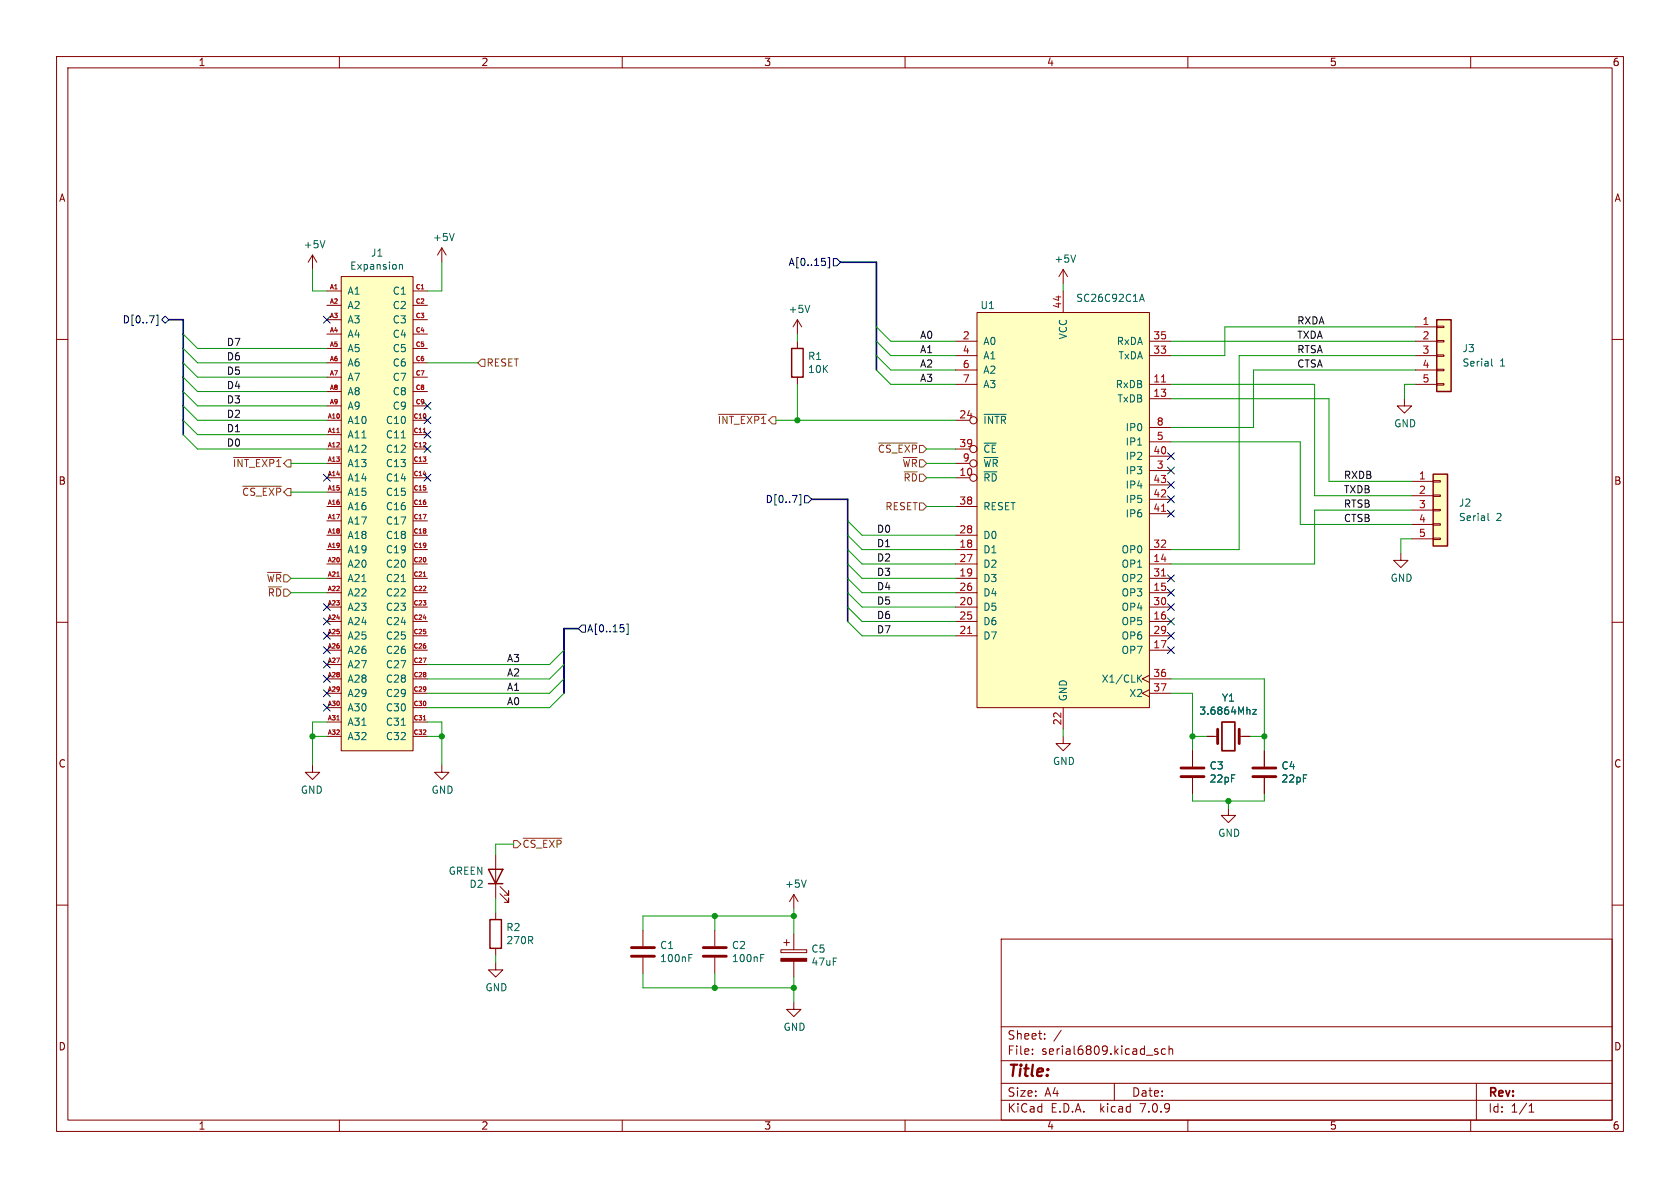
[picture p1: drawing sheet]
<svg xmlns="http://www.w3.org/2000/svg" width="297mm" height="210mm" viewBox="0 0 297 210" stroke-linecap="round" stroke-linejoin="round" font-family="sans-serif">
<g fill="none" stroke="#840000" stroke-width=".18">
<path d="M10 10h277v190h-277zM12 12h273v186h-273zM60 10v2M110 10v2M160 10v2M210 10v2M260 10v2M10 60h2M55.2 45.1l-.7 1.3M55.2 45.1v2.5M55.2 45.1l.8 1.3M57.8 51.4h2.5"/>
<path d="M57.8 54h2.5M57.8 56.5h2.5M57.8 59.1h2.5M60.3 48.9h12.7v83.8h-12.7zM73 51.4h2.6M73 54h2.6M73 56.5h2.6M73 59.1h2.6M78.1 43.8l-.8 1.3M78.1 43.8v2.6M78.1 43.8l.8 1.3M141 56.5v2.6"/>
<path d="M141 56.5l-.8 1.3M141 56.5l.7 1.3M172.7 55.2h30.5v69.9h-30.5zM188 47.6l-.8 1.3M188 47.6v2.6M188 51.4v3.8M188 47.6l.7 1.3M250.2 57.8h3.8M254 57.7h1.3v.2h-1.3zM285 60h2M57.8 74.3h2.5M57.8 76.8h2.5"/>
<path d="M57.8 79.4h2.5M57.8 61.6h2.5M57.8 64.1h2.5M57.8 66.7h2.5M57.8 69.2h2.5M57.8 71.8h2.5M73 74.3h2.6M73 76.8h2.6M73 79.4h2.6M73 61.6h2.6M73 64.1h2.6M73 66.7h2.6"/>
<path d="M73 69.2h2.6M73 71.8h2.6M141 60.3v1.3M141 66.7v1.2M168.9 74.3h2.5M168.9 79.4h2.5M168.9 60.3h3.8M168.9 62.9h3.8M168.9 65.4h3.8M168.9 67.9h3.8M203.2 60.3h3.8M203.2 62.9h3.8"/>
<path d="M203.2 67.9h3.8M203.2 70.5h3.8M203.2 78.1h3.8M203.2 75.6h3.8M248.3 70.5v1.3h1.3l-1.3 1.2-1.3-1.2h1.3M250.2 60.3h3.8M250.2 62.9h3.8M250.2 65.4h3.8M250.2 67.9h3.8M254 67.8h1.3v.3h-1.3zM254 65.3h1.3v.2h-1.3zM254 62.7h1.3v.3h-1.3z"/>
<path d="M254 60.2h1.3v.3h-1.3zM57.8 81.9h2.5M57.8 84.5h2.5M57.8 87h2.5M57.8 89.5h2.5M57.8 92.1h2.5M57.8 94.6h2.5M57.8 97.2h2.5M57.8 99.7h2.5M73 81.9h2.6M73 84.5h2.6M73 87h2.6"/>
<path d="M73 89.5h2.6M73 92.1h2.6M73 94.6h2.6M73 97.2h2.6M73 99.7h2.6M168.9 81.9h2.5M168.9 84.5h2.5M168.9 89.5h3.8M168.9 94.6h3.8M168.9 97.2h3.8M168.9 99.7h3.8M203.2 97.2h3.8"/>
<path d="M203.2 99.7h3.8M203.2 83.2h3.8M203.2 80.6h3.8M203.2 90.8h3.8M203.2 88.3h3.8M203.2 85.7h3.8M247.6 97.8v1.3h1.3l-1.3 1.2-1.2-1.2h1.2M249.6 85.1h3.8M249.6 87.6h3.8M249.6 90.2h3.8M249.6 92.7h3.8M249.6 95.3h3.8"/>
<path d="M253.4 95.1h1.2v.3h-1.2zM253.4 92.6h1.2v.2h-1.2zM253.4 90h1.2v.3h-1.2zM253.4 87.5h1.2v.3h-1.2zM253.4 85h1.2v.2h-1.2zM10 110h2M57.8 102.2h2.5M57.8 104.8h2.5M57.8 107.3h2.5M57.8 109.9h2.5M57.8 112.4h2.5M57.8 114.9h2.5"/>
<path d="M57.8 117.5h2.5M73 102.2h2.6M73 104.8h2.6M73 107.3h2.6M73 109.9h2.6M73 112.4h2.6M73 114.9h2.6M73 117.5h2.6M168.9 102.2h3.8M168.9 104.8h3.8M168.9 107.3h3.8M168.9 109.9h3.8"/>
<path d="M168.9 112.4h3.8M203.2 119.4l-1.3 .6 1.3 .7M203.2 102.2h3.8M203.2 104.8h3.8M203.2 107.3h3.8M203.2 109.9h3.8M203.2 112.4h3.8M203.2 114.9h3.8M285 110h2M55.2 135.3v1.2h-1.2l1.2 1.3 1.3-1.3h-1.3M57.8 120h2.5M57.8 122.6h2.5"/>
<path d="M57.8 125.1h2.5M57.8 127.6h2.5M57.8 130.2h2.5M73 120h2.6M73 122.6h2.6M73 125.1h2.6M73 127.6h2.6M73 130.2h2.6M78.1 135.3v1.2h1.3l-1.3 1.3-1.3-1.3h1.3M188 130.2v1.2h1.2l-1.2 1.3-1.3-1.3h1.3M188 125.1v3.8M203.2 121.9l-1.3 .7 1.3 .6"/>
<path d="M203.2 120h3.8M203.2 122.6h3.8M210.8 132.7v2.8M210.8 137.5v2.8M213.4 130.2h1.9M219.1 130.2h1.9M223.5 132.7v2.8M223.5 137.5v2.8M10 160h2M87.6 151.1v7.7M88.4 158l1.5 1.5v-.7v.7h-.7M88.4 156.7l1.5 1.5v-.7v.7h-.7"/>
<path d="M140.3 158.1v2.6M140.3 158.1l-.7 1.3M140.3 158.1l.8 1.3M217.2 142.9v1.2h1.2l-1.2 1.3-1.3-1.3h1.3M285 160h2M87.6 170.2v1.3h1.3l-1.3 1.2-1.2-1.2h1.2M87.6 161.3v1.3M87.6 167.6v1.3M113.7 164.5v2.8M113.7 169.3v2.8M126.4 164.5v2.8M126.4 169.3v2.8"/>
<path d="M138 167.9h4.6v.5h-4.6zM138.6 166.6h1M139.1 166.1v1M140.3 177.2v1.2h1.3l-1.3 1.3-1.2-1.3h1.2M140.3 165.1v2.8M140.3 169.9v2.8M177 166h108v32h-108zM60 198v2M110 198v2M160 198v2M177 194.5h108M177 191.5h108"/>
<path d="M177 187.5h108M177 181.5h108M182.5 186.3v.1M182.5 185.5v.1M184.7 183.6v.1M184.7 182.8v.1M187.6 182.1l-1.3 2M197 191.5v3M204.2 185.8l.5 .2v.2l-.2 .2-.4-.1M204.2 185.5h.5M206 185.5l-.4-.1-.3 .3v.4l.2 .2h.5M206.7 185.5l.2-.1 .3 .1 .1 .9"/>
<path d="M206.7 184.9v1.5M210 198v2M260 198v2M261 191.5v6.5M270.3 196.6h.9M270.3 195.5l.4-.4v1.5"/>
<circle cx="172.1" cy="79.4" r=".63"/>
<circle cx="172.1" cy="74.3" r=".63"/>
<circle cx="172.1" cy="81.9" r=".63"/>
<circle cx="172.1" cy="84.5" r=".63"/>
</g>
<path d="M254 56.5h2.5v12.7h-2.5zM140 61.6h2v5.1h-2zM253.4 83.8h2.5v12.7h-2.5zM86.4 153.7h2.5l-1.3 2.5zM86.4 156.2h2.5M86.6 162.6h2v5h-2z" fill="none" stroke="#840000" stroke-width=".25"/>
<path d="M208.8 137.3h4.1M208.8 135.8h4.1M215.3 128.9v2.5M219.1 128.9v2.5M221.5 137.3h4.1M221.5 135.8h4.1M111.6 169h4.1M111.6 167.5h4.1M124.3 169h4.1M124.3 167.5h4.1" fill="none" stroke="#840000" stroke-width=".51"/>
<g fill="none" stroke="#006464" stroke-width=".18">
<path d="M57.4 42.5l-.4 1.3M70.6 46.7v.9M70.6 46.9l.2-.2 .3 .1 .1 .8M80.3 41.3l-.4 1.2M143.2 54l-.5 1.2M190.2 45.1l-.5 1.3M201.5 53.3l.4-1.3 .4 1.3M201.6 52.9h.6M70.9 77.4h.8M174 73.3h3.9M201.1 78.7h.7M263.7 63.4v1.1l.2 .2"/>
<path d="M263.1 90.7v1.1l.1 .2M70.9 102.8h.8M201.3 119.9l.5 .7M201.8 119.3l-.7 .8M70.9 128.2h.8M221.5 125.4h.6l-.6 .9h.6M142.5 155.6l-.4 1.2M121.8 169.3h.4M121.8 168.7h.6M134.5 169.3h.4M134.5 168.7h.6"/>
</g>
<g fill="#ffffc2" stroke="#ffffc2" stroke-width=".18">
<path d="M60.3 48.9h12.7v83.8h-12.7z"/>
<path d="M254 56.5h2.5v12.7h-2.5z"/>
<path d="M172.7 55.2h30.5v69.9h-30.5z"/>
<path d="M253.4 83.8h2.5v12.7h-2.5z"/>
</g>
<path d="M59.5 76.5h.5M74.8 76.5h.5M205.3 67.5h.8M205.3 90.4h.8M59.5 101.9h.5M74.8 101.9h.5M171.1 112h.7M205.3 101.8h.8M59.5 127.3h.5M74.8 127.3h.5" fill="none" stroke="#a90000" stroke-width=".18"/>
<path d="M216 127.6h2.3v5.1h-2.3z" fill="none" stroke="#840000" stroke-width=".3"/>
<path d="M138 169.4h4.6v.5h-4.6z" fill="#840000" stroke="#840000" stroke-width=".18"/>
<path d="M84.5 64.1l.6-.6h.6v1.3h-.6zM127 73.3h8.5M155.3 78.3h6.8M41.3 80.9h8.4M42.9 86h6.8M162.6 88.9h.6l.6 .6-.6 .7h-.6zM47.3 101.2h2.4M90.8 148.6h.6l.7 .6-.7 .7h-.6zM92.5 148.2h6.8" fill="none" stroke="#725600" stroke-width=".18"/>
<g fill="none" stroke="#000084" stroke-width=".18">
<path d="M27.6 55.7h.3v1.8h-.3M28.6 56.5l.6-.6 .6 .6-.6 .7zM57.2 55.9l1.2 1.2M58.4 55.9l-1.2 1.2M145.9 46.3v.5M146.4 45.5h.3v1.9h-.3M147.3 45.7h.7l.6 .7-.6 .6h-.7zM75 71.1l1.2 1.3M75 78.8l1.2 1.2M75 73.7l1.2 1.2M75 76.2l1.2 1.2M76.2 71.1l-1.2 1.3"/>
<path d="M76.2 78.8l-1.2 1.2M76.2 73.7l-1.2 1.2M76.2 76.2l-1.2 1.2M57.2 83.8l1.2 1.3M58.4 83.8l-1.2 1.3M75 83.8l1.2 1.3M76.2 83.8l-1.2 1.3M141.3 87.5h.3v1.8h-.3M142.2 87.6h.7l.6 .7-.6 .6h-.7zM206.4 85.1l1.2 1.2M206.4 82.6l1.2 1.2M206.4 80l1.2 1.3"/>
<path d="M206.4 90.2l1.2 1.2M206.4 87.7l1.2 1.2M207.6 85.1l-1.2 1.2M207.6 82.6l-1.2 1.2M207.6 80l-1.2 1.3M207.6 90.2l-1.2 1.2M207.6 87.7l-1.2 1.2M57.2 106.7l1.2 1.2M57.2 119.4l1.2 1.2M57.2 114.3l1.2 1.2M57.2 116.9l1.2 1.2M57.2 111.8l1.2 1.2"/>
<path d="M57.2 109.2l1.2 1.3M58.4 106.7l-1.2 1.2M58.4 119.4l-1.2 1.2M58.4 114.3l-1.2 1.2M58.4 116.9l-1.2 1.2M58.4 111.8l-1.2 1.2M58.4 109.2l-1.2 1.3M102.9 110.5h.6v1.3h-.6l-.7-.7zM110.3 111v.6M110.8 110.3h.3v1.8h-.3M206.4 106.7l1.2 1.2M206.4 101.6l1.2 1.2"/>
<path d="M206.4 114.3l1.2 1.2M206.4 109.2l1.2 1.3M206.4 111.8l1.2 1.2M206.4 104.2l1.2 1.2M207.6 106.7l-1.2 1.2M207.6 101.6l-1.2 1.2M207.6 114.3l-1.2 1.2M207.6 109.2l-1.2 1.3M207.6 111.8l-1.2 1.2M207.6 104.2l-1.2 1.2M57.2 124.5l1.2 1.2M57.2 121.9l1.2 1.3"/>
<path d="M58.4 124.5l-1.2 1.2M58.4 121.9l-1.2 1.3"/>
</g>
<path d="M29.8 56.5h2.6v20.3M148.6 46.4h6.3v19M143.5 88.3h6.4v21.6M102.2 111.1h-2.5v11.5" fill="none" stroke="#000084" stroke-width=".3"/>
<g fill="none" stroke="#009600" stroke-width=".18">
<path d="M32.4 59.1l2.5 2.5h22.9M55.2 47.6v3.8h2.6M78.1 46.4v5h-2.5M141 59.1v1.2M154.9 57.8l2.6 2.5h11.4M188 50.2v1.2M250.2 57.8h-33.7v5.1h-9.5M32.4 61.6l2.5 2.5h22.9M32.4 64.1l2.5 2.6h22.9M32.4 76.8l2.5 2.6h22.9M32.4 69.2l2.5 2.6h22.9M32.4 66.7l2.5 2.5h22.9"/>
<path d="M32.4 74.3l2.5 2.5h22.9M32.4 71.8l2.5 2.5h22.9M75.6 64.1h8.9M137.2 74.3h31.7M141 67.9v6.4M154.9 62.9l2.6 2.5h11.4M154.9 65.4l2.6 2.5h11.4M154.9 60.3l2.6 2.6h11.4M163.8 79.4h5.1M207 78.1h22.9v14.6h19.7M207 67.9h25.4v19.7h17.2M207 70.5h27.9v14.6h14.7"/>
<path d="M207 60.3h43.2M250.2 65.4h-28.6v10.2h-14.6M250.2 67.9h-1.9v2.6M250.2 62.9h-31.1v34.3h-12.1M51.4 81.9h6.4M51.4 87h6.4M149.9 99.7l2.5 2.5h16.5M149.9 92.1l2.5 2.5h16.5M149.9 94.6l2.5 2.6h16.5M149.9 97.2l2.5 2.5h16.5M163.8 81.9h5.1M163.8 84.5h5.1"/>
<path d="M163.8 89.5h5.1M249.6 90.2h-17.2v9.5h-25.4M249.6 95.3h-2v2.5M51.4 104.8h6.4M51.4 102.2h6.4M99.7 117.5l-2.5 2.5h-21.6M99.7 114.9l-2.5 2.6h-21.6M149.9 102.2l2.5 2.6h16.5M149.9 109.9l2.5 2.5h16.5M149.9 104.8l2.5 2.5h16.5M149.9 107.3l2.5 2.6h16.5M55.2 130.2h2.6"/>
<path d="M57.8 127.6h-2.6v7.7M75.6 127.6h2.5v7.7M75.6 130.2h2.5M99.7 122.6l-2.5 2.5h-21.6M99.7 120l-2.5 2.6h-21.6M188 128.9v1.3M207 120h16.5v12.7M207 122.6h3.8v10.1M210.8 130.2h2.6M221 130.2h2.5M87.6 158.8v2.5M90.8 149.2h-3.2v1.9"/>
<path d="M210.8 140.3v1.3h12.7v-1.3M217.2 141.6v1.3M87.6 168.9v1.3M113.7 172.1v2.5h26.6M126.4 161.9v2.6M126.4 172.1v2.5M140.3 161.9h-26.6v2.6M140.3 160.7v4.4M140.3 172.7v4.5"/>
</g>
<g fill="#009600" stroke="#009600" stroke-width=".18">
<circle cx="126.4" cy="161.9" r=".46"/>
<circle cx="140.3" cy="174.6" r=".46"/>
<circle cx="140.3" cy="161.9" r=".46"/>
<circle cx="126.4" cy="174.6" r=".46"/>
<circle cx="55.2" cy="130.2" r=".46"/>
<circle cx="78.1" cy="130.2" r=".46"/>
<circle cx="141" cy="74.3" r=".46"/>
<circle cx="217.2" cy="141.6" r=".46"/>
<circle cx="210.8" cy="130.2" r=".46"/>
<circle cx="223.5" cy="130.2" r=".46"/>
</g>
<text font-size="2.8" fill="#840000" x="178" y="190.9">Title:</text>
<g font-size="2.1" fill="#840000">
<text x="178" y="184">Sheet:</text>
<text x="178" y="186.7">File:</text>
<text x="184.1" y="186.7">serial6809.kicad_sch</text>
<text x="178" y="196.9">KiCad</text>
<text x="178" y="194.1">Size:</text>
<text x="184.7" y="194.1">A4</text>
<text x="185.7" y="196.9">E.D.A.</text>
<text x="194.6" y="196.9">kicad</text>
<text x="200" y="194.1">Date:</text>
<text x="201.8" y="196.9">7.0.9</text>
<text x="263" y="194.3">Rev:</text>
<text x="263" y="196.9">Id:</text>
<text x="267.1" y="196.9">1/1</text>
</g>
<g font-size="1.8" fill="#840000">
<text x="35" y="11.9">1</text>
<text x="85" y="11.9">2</text>
<text x="135" y="11.9">3</text>
<text x="185" y="11.9">4</text>
<text x="235" y="11.9">5</text>
<text x="285" y="11.9">6</text>
<text x="10.3" y="35.9">A</text>
<text x="285.3" y="35.9">A</text>
<text x="10.3" y="85.9">B</text>
<text x="285.3" y="85.9">B</text>
<text x="10.3" y="135.9">C</text>
<text x="285.3" y="135.9">C</text>
<text x="10.3" y="185.9">D</text>
<text x="285.3" y="185.9">D</text>
<text x="35" y="199.9">1</text>
<text x="85" y="199.9">2</text>
<text x="135" y="199.9">3</text>
<text x="185" y="199.9">4</text>
<text x="235" y="199.9">5</text>
<text x="285" y="199.9">6</text>
</g>
<g font-size="1.8" fill="#006464">
<text x="53.6" y="44.1">+5V</text>
<text x="61.8" y="47.9">Expansion</text>
<text x="65.5" y="45.6">J1</text>
<text x="76.4" y="42.8">+5V</text>
<text x="186.3" y="46.6">+5V</text>
<text x="61.3" y="52.3">A1</text>
<text x="69.3" y="52.3">C1</text>
<text x="190.2" y="53.6">SC26C92C1A</text>
<text x="61.3" y="54.8">A2</text>
<text x="61.3" y="57.4">A3</text>
<text x="61.3" y="59.9">A4</text>
<text x="69.3" y="54.8">C2</text>
<text x="69.3" y="57.4">C3</text>
<text x="69.3" y="59.9">C4</text>
<text x="139.3" y="55.5">+5V</text>
<text x="173.2" y="54.8">U1</text>
<text x="61.3" y="62.5">A5</text>
<text x="61.3" y="65">A6</text>
<text x="69.3" y="62.5">C5</text>
<text x="69.3" y="65">C6</text>
<text x="142.8" y="63.8">R1</text>
<text x="173.7" y="61.2">A0</text>
<text x="173.7" y="63.7">A1</text>
<text x="188.8" y="60.1" transform="rotate(-90 188.8 60.1)">VCC</text>
<text x="197.3" y="61.2">RxDA</text>
<text x="197.6" y="63.7">TxDA</text>
<text x="258.5" y="62.5">J3</text>
<text x="258.5" y="65">Serial</text>
<text x="265.1" y="65">1</text>
<text x="61.3" y="67.5">A7</text>
<text x="61.3" y="70.1">A8</text>
<text x="69.3" y="67.5">C7</text>
<text x="69.3" y="70.1">C8</text>
<text x="142.8" y="66.1">10K</text>
<text x="173.7" y="66.3">A2</text>
<text x="173.7" y="68.8">A3</text>
<text x="197.1" y="68.8">RxDB</text>
<text x="197.4" y="71.3">TxDB</text>
<text x="61.3" y="75.2">A10</text>
<text x="61.3" y="77.7">A11</text>
<text x="61.3" y="72.6">A9</text>
<text x="68.1" y="75.2">C10</text>
<text x="68.1" y="77.7">C11</text>
<text x="69.3" y="72.6">C9</text>
<text x="173.7" y="75.2">~{INTR}</text>
<text x="198.9" y="76.4">IP0</text>
<text x="246.4" y="75.7">GND</text>
<text x="61.3" y="80.2">A12</text>
<text x="61.3" y="82.8">A13</text>
<text x="68.1" y="80.2">C12</text>
<text x="68.1" y="82.8">C13</text>
<text x="173.7" y="80.2">~{CE}</text>
<text x="173.7" y="82.8">~{WR}</text>
<text x="198.9" y="81.5">IP2</text>
<text x="198.9" y="79">IP1</text>
<text x="61.3" y="85.3">A14</text>
<text x="61.3" y="87.9">A15</text>
<text x="68.1" y="85.3">C14</text>
<text x="68.1" y="87.9">C15</text>
<text x="173.7" y="85.3">~{RD}</text>
<text x="198.9" y="84">IP3</text>
<text x="198.9" y="89.1">IP5</text>
<text x="198.9" y="86.6">IP4</text>
<text x="257.8" y="89.8">J2</text>
<text x="61.3" y="90.4">A16</text>
<text x="61.3" y="92.9">A17</text>
<text x="61.3" y="95.5">A18</text>
<text x="68.1" y="90.4">C16</text>
<text x="68.1" y="92.9">C17</text>
<text x="68.1" y="95.5">C18</text>
<text x="173.7" y="95.5">D0</text>
<text x="173.7" y="90.4">RESET</text>
<text x="198.9" y="91.7">IP6</text>
<text x="257.8" y="92.3">Serial</text>
<text x="264.5" y="92.3">2</text>
<text x="61.3" y="98">A19</text>
<text x="61.3" y="100.6">A20</text>
<text x="68.1" y="98">C19</text>
<text x="68.1" y="100.6">C20</text>
<text x="173.7" y="98">D1</text>
<text x="173.7" y="100.6">D2</text>
<text x="198.2" y="100.6">OP1</text>
<text x="198.2" y="98">OP0</text>
<text x="61.3" y="103.1">A21</text>
<text x="61.3" y="105.6">A22</text>
<text x="68.1" y="103.1">C21</text>
<text x="68.1" y="105.6">C22</text>
<text x="173.7" y="103.1">D3</text>
<text x="173.7" y="105.6">D4</text>
<text x="198.2" y="105.6">OP3</text>
<text x="198.2" y="103.1">OP2</text>
<text x="245.7" y="103">GND</text>
<text x="61.3" y="108.2">A23</text>
<text x="61.3" y="110.7">A24</text>
<text x="61.3" y="113.3">A25</text>
<text x="68.1" y="108.2">C23</text>
<text x="68.1" y="110.7">C24</text>
<text x="68.1" y="113.3">C25</text>
<text x="173.7" y="108.2">D5</text>
<text x="173.7" y="113.3">D7</text>
<text x="173.7" y="110.7">D6</text>
<text x="198.2" y="110.7">OP5</text>
<text x="198.2" y="113.3">OP6</text>
<text x="198.2" y="108.2">OP4</text>
<text x="61.3" y="115.8">A26</text>
<text x="61.3" y="118.3">A27</text>
<text x="68.1" y="115.8">C26</text>
<text x="68.1" y="118.3">C27</text>
<text x="198.2" y="115.8">OP7</text>
<text x="61.3" y="120.9">A28</text>
<text x="61.3" y="123.4">A29</text>
<text x="61.3" y="126">A30</text>
<text x="68.1" y="120.9">C28</text>
<text x="68.1" y="123.4">C29</text>
<text x="68.1" y="126">C30</text>
<text x="188.8" y="124.1" transform="rotate(-90 188.8 124.1)">GND</text>
<text x="194.7" y="120.9">X1/CLK</text>
<text x="199.6" y="123.4">X2</text>
<text x="215.9" y="124.2">Y1</text>
<text x="61.3" y="128.5">A31</text>
<text x="61.3" y="131">A32</text>
<text x="68.1" y="128.5">C31</text>
<text x="68.1" y="131">C32</text>
<text x="211.9" y="126.5">3.6864Mhz</text>
<text x="186.1" y="135.4">GND</text>
<text x="213.8" y="136.2">C3</text>
<text x="226.5" y="136.2">C4</text>
<text x="53.1" y="140.5">GND</text>
<text x="76.2" y="140.5">GND</text>
<text x="213.8" y="138.5">22pF</text>
<text x="226.5" y="138.5">22pF</text>
<text x="215.3" y="148.1">GND</text>
<text x="79.2" y="154.8">GREEN</text>
<text x="82.9" y="157.1">D2</text>
<text x="138.7" y="157.1">+5V</text>
<text x="89.4" y="164.8">R2</text>
<text x="89.4" y="167.1">270R</text>
<text x="116.6" y="168">C1</text>
<text x="129.3" y="168">C2</text>
<text x="116.6" y="170.3">100nF</text>
<text x="129.3" y="170.3">100nF</text>
<text x="143.3" y="168.6">C5</text>
<text x="143.3" y="170.9">47uF</text>
<text x="85.7" y="175.4">GND</text>
<text x="138.4" y="182.4">GND</text>
</g>
<g font-size="1.8" fill="#000084">
<text x="139.3" y="47.2">A[0..15]</text>
<text x="21.6" y="57.4">D[0..7]</text>
<text x="135.3" y="89.1">D[0..7]</text>
<text x="103.7" y="112">A[0..15]</text>
</g>
<g font-size="1.8" fill="#0f0f0f">
<text x="162.6" y="60">A0</text>
<text x="229.2" y="60">TXDA</text>
<text x="229.2" y="57.4">RXDA</text>
<text x="40" y="61.2">D7</text>
<text x="40" y="63.8">D6</text>
<text x="162.6" y="65.1">A2</text>
<text x="162.6" y="62.5">A1</text>
<text x="229.2" y="65.1">CTSA</text>
<text x="229.2" y="62.5">RTSA</text>
<text x="40" y="68.9">D4</text>
<text x="40" y="66.3">D5</text>
<text x="40" y="71.4">D3</text>
<text x="162.6" y="67.6">A3</text>
<text x="40" y="76.5">D1</text>
<text x="40" y="73.9">D2</text>
<text x="40" y="79">D0</text>
<text x="237.5" y="84.7">RXDB</text>
<text x="237.5" y="89.8">RTSB</text>
<text x="237.5" y="87.3">TXDB</text>
<text x="154.9" y="94.3">D0</text>
<text x="237.5" y="92.4">CTSB</text>
<text x="154.9" y="101.9">D3</text>
<text x="154.9" y="96.8">D1</text>
<text x="154.9" y="99.3">D2</text>
<text x="154.9" y="104.4">D4</text>
<text x="154.9" y="107">D5</text>
<text x="154.9" y="109.5">D6</text>
<text x="154.9" y="112">D7</text>
<text x="89.5" y="117.1">A3</text>
<text x="89.5" y="119.7">A2</text>
<text x="89.5" y="124.7">A0</text>
<text x="89.5" y="122.2">A1</text>
</g>
<g font-size="1.8" fill="#a90000">
<text x="187.7" y="54.7" transform="rotate(-90 187.7 54.7)">44</text>
<text x="251.4" y="57.5">1</text>
<text x="170.1" y="60.1">2</text>
<text x="170.1" y="62.6">4</text>
<text x="170.1" y="65.2">6</text>
<text x="203.8" y="62.6">33</text>
<text x="203.8" y="60.1">35</text>
<text x="251.4" y="60.1">2</text>
<text x="251.4" y="62.6">3</text>
<text x="251.4" y="65.2">4</text>
<text x="170.1" y="67.7">7</text>
<text x="203.8" y="67.7">11</text>
<text x="203.8" y="70.2">13</text>
<text x="251.4" y="67.7">5</text>
<text x="169.5" y="74">24</text>
<text x="204.4" y="77.9">5</text>
<text x="204.4" y="75.3">8</text>
<text x="169.5" y="79.1">39</text>
<text x="170.1" y="81.7">9</text>
<text x="203.8" y="80.4">40</text>
<text x="204.4" y="82.9">3</text>
<text x="169.5" y="84.2">10</text>
<text x="169.5" y="89.3">38</text>
<text x="203.8" y="88">42</text>
<text x="203.8" y="85.5">43</text>
<text x="250.8" y="84.8">1</text>
<text x="250.8" y="87.4">2</text>
<text x="250.8" y="89.9">3</text>
<text x="169.5" y="94.4">28</text>
<text x="203.8" y="90.6">41</text>
<text x="250.8" y="92.5">4</text>
<text x="250.8" y="95">5</text>
<text x="169.5" y="96.9">18</text>
<text x="169.5" y="102">19</text>
<text x="169.5" y="99.4">27</text>
<text x="203.8" y="99.4">14</text>
<text x="203.8" y="102">31</text>
<text x="203.8" y="96.9">32</text>
<text x="169.5" y="107.1">20</text>
<text x="169.5" y="104.5">26</text>
<text x="203.8" y="104.5">15</text>
<text x="203.8" y="107.1">30</text>
<text x="169.5" y="112.1">21</text>
<text x="169.5" y="109.6">25</text>
<text x="203.8" y="109.6">16</text>
<text x="203.8" y="112.1">29</text>
<text x="203.8" y="114.7">17</text>
<text x="203.8" y="119.8">36</text>
<text x="203.8" y="122.3">37</text>
<text x="187.7" y="128.3" transform="rotate(-90 187.7 128.3)">22</text>
</g>
<g font-size="1.8" fill="#725600">
<text x="85.9" y="65">RESET</text>
<text x="126.8" y="75.2">~{INT_EXP1}</text>
<text x="41.1" y="82.8">~{INT_EXP1}</text>
<text x="155.1" y="80.2">~{CS_EXP}</text>
<text x="159.4" y="82.8">~{WR}</text>
<text x="42.7" y="87.9">~{CS_EXP}</text>
<text x="159.6" y="85.3">~{RD}</text>
<text x="156.4" y="90.4">RESET</text>
<text x="47" y="103.1">~{WR}</text>
<text x="47.2" y="105.6">~{RD}</text>
<text x="92.3" y="150.1">~{CS_EXP}</text>
</g>
<g font-size="1.1" fill="#a90000">
<text x="58.2" y="51.2">A1</text>
<text x="58.2" y="53.7">A2</text>
<text x="73.4" y="51.2">C1</text>
<text x="73.4" y="53.7">C2</text>
<text x="58.2" y="56.3">A3</text>
<text x="58.2" y="58.8">A4</text>
<text x="73.4" y="56.3">C3</text>
<text x="73.4" y="58.8">C4</text>
<text x="58.2" y="61.3">A5</text>
<text x="58.2" y="63.9">A6</text>
<text x="73.4" y="61.3">C5</text>
<text x="73.4" y="63.9">C6</text>
<text x="58.2" y="66.4">A7</text>
<text x="58.2" y="69">A8</text>
<text x="58.2" y="71.5">A9</text>
<text x="73.4" y="66.4">C7</text>
<text x="73.4" y="69">C8</text>
<text x="73.4" y="71.5">C9</text>
<text x="57.8" y="74">A10</text>
<text x="57.8" y="76.6">A11</text>
<text x="73" y="74">C10</text>
<text x="73" y="76.6">C11</text>
<text x="57.8" y="79.1">A12</text>
<text x="57.8" y="81.7">A13</text>
<text x="73" y="79.1">C12</text>
<text x="73" y="81.7">C13</text>
<text x="57.8" y="84.2">A14</text>
<text x="57.8" y="86.7">A15</text>
<text x="57.8" y="89.3">A16</text>
<text x="73" y="84.2">C14</text>
<text x="73" y="86.7">C15</text>
<text x="73" y="89.3">C16</text>
<text x="57.8" y="91.8">A17</text>
<text x="57.8" y="94.4">A18</text>
<text x="73" y="91.8">C17</text>
<text x="73" y="94.4">C18</text>
<text x="57.8" y="96.9">A19</text>
<text x="57.8" y="99.4">A20</text>
<text x="57.8" y="102">A21</text>
<text x="73" y="96.9">C19</text>
<text x="73" y="99.4">C20</text>
<text x="73" y="102">C21</text>
<text x="57.8" y="104.5">A22</text>
<text x="57.8" y="107.1">A23</text>
<text x="73" y="104.5">C22</text>
<text x="73" y="107.1">C23</text>
<text x="57.8" y="109.6">A24</text>
<text x="57.8" y="112.1">A25</text>
<text x="73" y="109.6">C24</text>
<text x="73" y="112.1">C25</text>
<text x="57.8" y="114.7">A26</text>
<text x="57.8" y="117.2">A27</text>
<text x="57.8" y="119.8">A28</text>
<text x="73" y="114.7">C26</text>
<text x="73" y="117.2">C27</text>
<text x="73" y="119.8">C28</text>
<text x="57.8" y="122.3">A29</text>
<text x="57.8" y="124.8">A30</text>
<text x="73" y="122.3">C29</text>
<text x="73" y="124.8">C30</text>
<text x="57.8" y="127.4">A31</text>
<text x="57.8" y="129.9">A32</text>
<text x="73" y="127.4">C31</text>
<text x="73" y="129.9">C32</text>
</g>
</svg>
